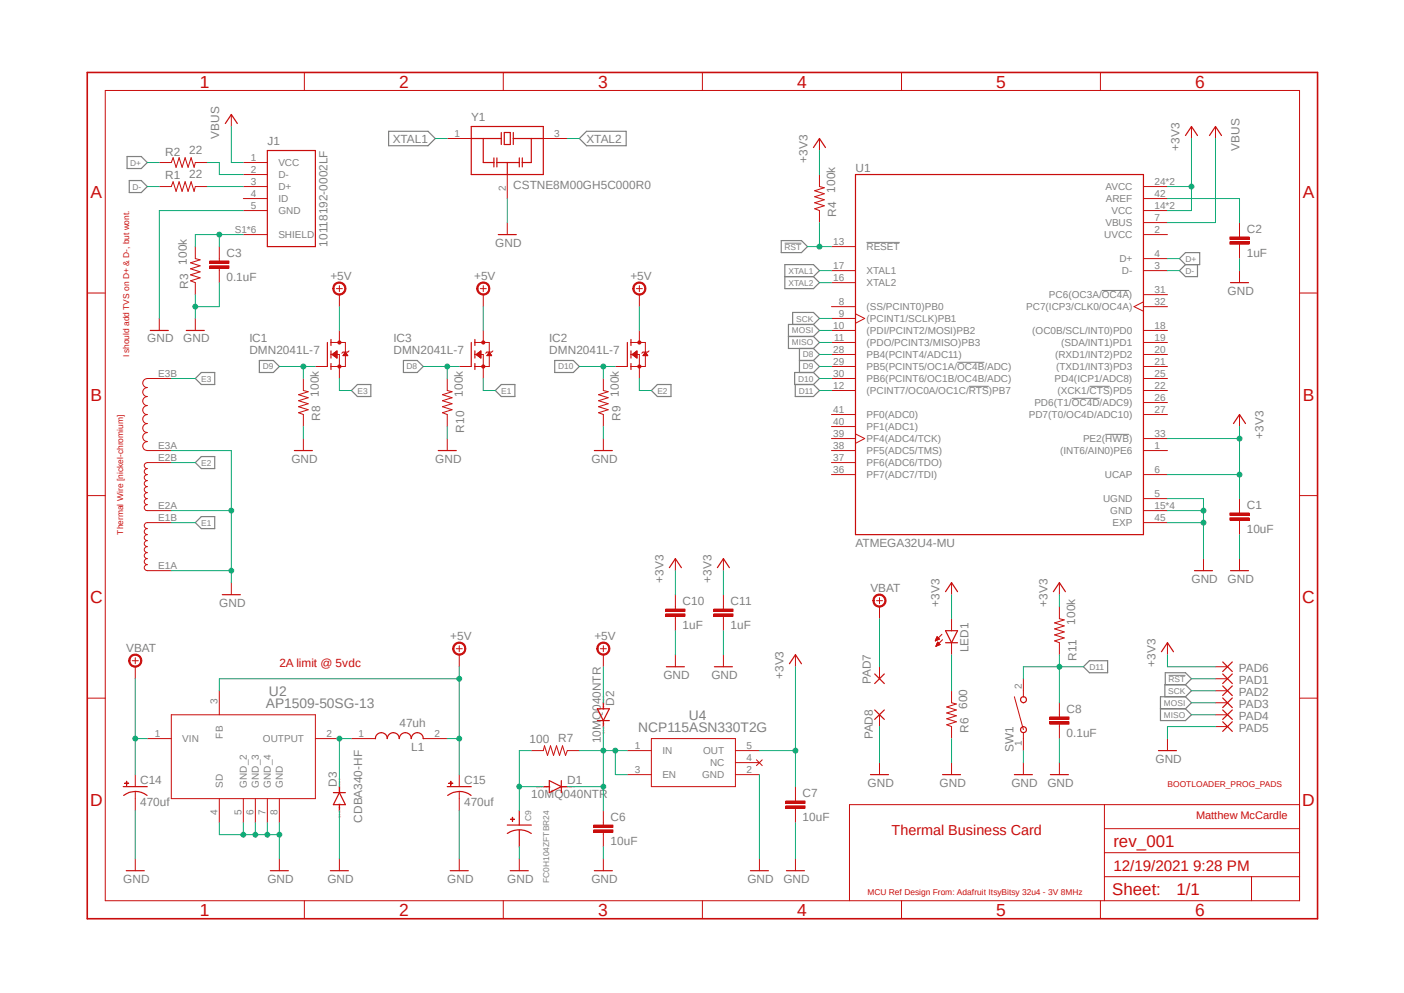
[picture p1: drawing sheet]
<svg xmlns="http://www.w3.org/2000/svg" width="297mm" height="210mm" viewBox="0 0 297 210" stroke-linecap="round" stroke-linejoin="round" font-family="sans-serif">
<path d="M17.9 15l261.2 179.9M279.1 15l-261.2 179.9" fill="none" stroke="#fff" stroke-width=".21"/>
<path d="M166 51.4h3.5M183.3 51.3h7M202.5 76.6h5.7M233.1 61.4h5.7M205 81.7h4.2M226.7 84.2h5.9M230.5 81.7h4.2M233.8 91.9h5M247.2 142.8h3.6" fill="none" stroke="#808080" stroke-width=".21"/>
<g fill="none" stroke="#808080" stroke-width=".25">
<path d="M26.9 33.1h3l1.3 1.3-1.3 1.2h-3zM27.3 38.2h2.6l1.3 1.3-1.3 1.2h-2.6zM82.2 27.8h8.4l1.5 1.5-1.5 1.5h-8.4zM124.1 27.8h8.4v3h-8.4l-1.5-1.5zM165.3 50.9h4.2l1.3 1.3-1.3 1.2h-4.2zM166 56h6.1l1.3 1.2-1.3 1.3 1.3 1.3-1.3 1.2h-6.1zM166 58.5h6.1M249.5 54.7l1.3-1.3h3v2.6h-3zM250.8 56l-1.3 1.2 1.3 1.3h2.5v-2.5M54.9 76.2h2.9l1.3 1.3-1.3 1.3h-2.9zM85.3 76.2h3l1.2 1.3-1.2 1.3h-3zM117.3 76.2h4l1.3 1.3-1.3 1.3h-4z"/>
<path d="M166.8 71.2h5.3M167.7 68.6v-2.5h4.4l1.3 1.3-1.3 1.2M169.1 76.2h3M169.1 73.7v5.1M172.1 68.6h-5.3v5.1h5.3M172.1 68.6l1.3 1.3-1.3 1.3M172.1 71.2l1.3 1.2-1.3 1.3M172.1 78.8h-4v2.5h4M172.1 78.8l1.3 1.3-1.3 1.2M172.1 76.2l1.3 1.3-1.3 1.3M172.1 73.7l1.3 1.3-1.3 1.2M41.3 80.1l1.3-1.3h2.8v2.5h-2.8z"/>
<path d="M42.6 96.6h2.8v2.5h-2.8l-1.3-1.3zM75.6 81.3h2.8v2.6h-2.8l-1.3-1.3zM106 81.3h2.9v2.6h-2.9l-1.2-1.3zM139.1 81.3h2.8v2.6h-2.8l-1.3-1.3zM168.2 81.3v2.6h3.9l1.3-1.3-1.3-1.3M42.6 109.3h2.8v2.5h-2.8l-1.3-1.3zM230.5 139.7h3.8v2.6h-3.8l-1.3-1.3zM245.5 149.9h5.3M246.5 144.8v-2.5h4.3l1.3 1.3-1.3 1.2M250.8 144.8h-4.4v2.6M250.8 144.8l1.3 1.3-1.3 1.3M250.8 147.4h-5.3v5h5.3l1.3-1.2-1.3-1.3"/>
<path d="M250.8 147.4l1.3 1.2-1.3 1.3"/>
</g>
<g fill="none" stroke="#c90d0c" stroke-width=".21">
<path d="M22.3 19.1h252.6v171.4h-252.6zM64.4 15.3v3.8M106.5 15.3v3.8M148.6 15.3v3.8M190.7 15.3v3.8M232.8 15.3v3.8M241.9 39.5h5.1M252.1 26.8v2.5M257.1 26.8v2.5M175.9 52.2h5.1M175.9 57.2h5.1M175.9 59.8h5.1"/>
<path d="M241.9 42h5.1M241.9 57.2h5.1M241.9 54.7h5.1M241.9 49.6h5.1M241.9 47.1h5.1M241.9 44.5h5.1M18.5 62h3.8M175.9 69.9h5.1M175.9 67.4h5.1M175.9 72.4h5.1M175.9 75h5.1M175.9 64.9h5.1"/>
<path d="M175.9 77.5h5.1M181 66.4l1.9 1-1.9 1M241.9 69.9h5.1M241.9 72.4h5.1M241.9 75h5.1M241.9 64.9h5.1M241.9 77.5h5.1M241.9 62.3h5.1M241.9 63.8l-2 1.1 2 .9M274.9 62h3.8M175.9 95.3h5.1M175.9 82.6h5.1"/>
<path d="M175.9 80.1h5.1M175.9 87.7h5.1M175.9 92.8h5.1M175.9 90.2h5.1M175.9 97.8h5.1M181 91.8l1.9 1-1.9 1M241.9 95.3h5.1M241.9 82.6h5.1M241.9 80.1h5.1M241.9 85.1h5.1M241.9 87.7h5.1M241.9 92.8h5.1"/>
<path d="M18.5 104.8h3.8M175.9 100.4h5.1M241.9 108h5.1M241.9 100.4h5.1M241.9 105.5h5.1M241.9 110.5h5.1M254.6 118.2v2.5M262.2 108v.5M262.2 110v.5M274.9 104.8h3.8M18.5 147.7h3.8M274.9 147.7h3.8"/>
<path d="M233.6 170.2v20.3M233.6 175.3h41.3M274.9 170.2h-95.2v20.3M64.4 190.5v3.8M106.5 190.5v3.8M148.6 190.5v3.8M190.7 190.5v3.8M232.8 190.5v3.8M233.6 185.4h41.3M233.6 180.3h41.3M264.8 185.4v5.1"/>
</g>
<path d="M18.5 15.3h260.2v179h-260.2z" fill="none" stroke="#c90d0c" stroke-width=".34"/>
<path d="M181 36.9h60.9v76.2h-60.9zM250.8 28.7l1.3-1.9 1.2 1.9M255.9 28.7l1.2-1.9 1.3 1.9M252.7 120.7h3.8" fill="none" stroke="#c90d0c" stroke-width=".25"/>
<path d="M260.2 109.5h4v.5h-4z" fill-rule="evenodd" fill="#c90d0c"/>
<path d="M260.2 109.5h4v.5h-4z" fill="none" stroke="#c90d0c" stroke-width=".21"/>
<path d="M260.2 108.5h4v.5h-4z" fill-rule="evenodd" fill="#c90d0c"/>
<path d="M262.2 49.6v.5M262.2 51.6v.6M260.2 108.5h4v.5h-4zM262.2 105.5v2.5M262.2 110.5v2.6M262.2 118.2v2.5" fill="none" stroke="#c90d0c" stroke-width=".21"/>
<path d="M260.3 120.7h3.8" fill="none" stroke="#c90d0c" stroke-width=".25"/>
<path d="M260.2 51.1h4v.5h-4z" fill-rule="evenodd" fill="#c90d0c"/>
<path d="M260.2 51.1h4v.5h-4z" fill="none" stroke="#c90d0c" stroke-width=".21"/>
<path d="M260.2 50.1h4v.5h-4z" fill-rule="evenodd" fill="#c90d0c"/>
<g fill="none" stroke="#c90d0c" stroke-width=".21">
<path d="M33.7 39.5h2.5l.4-1.1 .7 2.1 .6-2.1 .6 2.1 .7-2.1 .6 2.1 .6-2.1 .7 2.1 .2-1h2.6M33.7 34.4h2.5l.4-1 .7 2 .6-2 .6 2 .7-2 .6 2 .6-2 .7 2 .2-1h2.6M48.9 24.2v2.6M51.5 39.5h5.1M51.5 34.4h5.1M51.5 36.9h5.1M46.4 54.7v.5M46.4 56.7v.5M51.5 42h5.1M51.5 44.5h5.1M51.5 49.6h5.1M260.2 50.1h4v.5h-4z"/>
<path d="M262.2 47.1v2.5M262.2 52.2v2.5M262.2 57.2v2.6M33.7 67.4v2.5M262.2 87.7v2.5"/>
</g>
<path d="M47.7 26.1l1.2-1.9 1.3 1.9M56.6 31.8h10.1v20.4h-10.1zM260.3 59.8h3.8M31.8 69.9h3.8M260.9 89.6l1.3-1.9 1.3 1.9" fill="none" stroke="#c90d0c" stroke-width=".25"/>
<path d="M44.4 56.2h4v.5h-4z" fill-rule="evenodd" fill="#c90d0c"/>
<path d="M44.4 56.2h4v.5h-4z" fill="none" stroke="#c90d0c" stroke-width=".21"/>
<path d="M44.4 55.2h4v.5h-4z" fill-rule="evenodd" fill="#c90d0c"/>
<g fill="none" stroke="#c90d0c" stroke-width=".21">
<path d="M173.4 36.9v2.6l1 .2-2.1 .6 2.1 .7-2.1 .6 2.1 .6-2.1 .7 2.1 .6-2.1 .7 1.1 .3v2.6M173.4 29.3v2.5M41.3 52.2v2.5l1 .2-2 .7 2 .6-2 .7 2 .6-2 .6 2 .7-2 .6 1 .4v2.5M44.4 55.2h4v.5h-4zM46.4 52.2v2.5M46.4 57.2v2.6M41.3 67.4v2.5M168.3 138.5v2.5M197.9 135.5h.1M197.9 135.4h.3M198 135.3h.3M198 135.2h.5"/>
<path d="M198 136.7h.1M198 135.1h.7M198 135h.6M198 136.6h.2M198.1 135h.4M198.1 136.5h.4M198.1 134.9h.4M198.1 136.4h.6M198.1 136.3h.8M198.2 134.8h.2M198.2 136.2h.6M198.2 134.7h.1"/>
<path d="M198.2 136.1h.5M198.2 134.7l.6 .5-.9 .4zM198.2 136h.4M198.3 135.9h.2M198.3 135.8h.1M198.9 136.3l-.5-.5-.4 .9M198.9 136.3l-.9 .4M199.3 134.2l-1.4 1.4M199.4 135.3l-1.4 1.4M201.3 130.9v2.5M201.3 135.9v2.6M247 135.9v2.6"/>
<path d="M201.3 146.1v2.5l1 .3-2 .6 2 .7-2 .6 2 .6-2 .6 2 .7-2 .6 1 .4v2.5M247 156.2v2.5M257.1 143.6h2.6M257.1 146.1h2.6M257.1 148.6h2.6M257.1 151.2h2.6M257.1 153.7h2.6M257.1 141h2.6M127.6 174v.5M127.6 176v.5M160.7 181.6v2.5"/>
</g>
<g fill="none" stroke="#c90d0c" stroke-width=".25">
<path d="M172.1 31.2l1.3-1.9 1.2 1.9M39.4 69.9h3.8M200 133.4h2.6l-1.3 2.5zM200 135.9h2.6M245.7 137.8l1.3-1.9 1.2 1.9M258.7 140l2 2M260.7 140l-2 2M167 140.4l1.3-1.9 1.2 1.9M245.1 158.7h3.8M258.7 142.5l2 2.1M258.7 145.1l2 2M258.7 147.6l2 2"/>
<path d="M258.7 150.2l2 1.9M258.7 152.7l2 2M260.7 142.5l-2 2.1M260.7 145.1l-2 2M260.7 147.6l-2 2M260.7 150.2l-2 1.9M260.7 152.7l-2 2M158.7 184.1h3.9"/>
</g>
<path d="M125.6 175.5h4.1v.5h-4.1z" fill-rule="evenodd" fill="#c90d0c"/>
<path d="M125.6 175.5h4.1v.5h-4.1z" fill="none" stroke="#c90d0c" stroke-width=".21"/>
<path d="M125.6 174.5h4.1v.5h-4.1z" fill-rule="evenodd" fill="#c90d0c"/>
<path d="M125.6 174.5h4.1v.5h-4.1zM127.6 171.4v2.6M127.6 176.5v2.6M168.3 168.9v.5M168.3 170.9v.5" fill="none" stroke="#c90d0c" stroke-width=".21"/>
<path d="M166.2 170.4h4.1v.5h-4.1z" fill-rule="evenodd" fill="#c90d0c"/>
<path d="M166.2 170.4h4.1v.5h-4.1z" fill="none" stroke="#c90d0c" stroke-width=".21"/>
<path d="M166.2 169.4h4.1v.5h-4.1z" fill-rule="evenodd" fill="#c90d0c"/>
<path d="M112.4 158.7h2.5l.3-1 .6 2.1 .7-2.1 .6 2.1 .6-2.1 .7 2.1 .6-2.1 .6 2.1 .4-1.1h2.6M166.2 169.4h4.1v.5h-4.1zM168.3 166.4v2.5M168.3 171.4v2.6M109.9 181.6v2.5M127.6 181.6v2.5M168.3 181.6v2.5" fill="none" stroke="#c90d0c" stroke-width=".21"/>
<g fill="none" stroke="#c90d0c" stroke-width=".25">
<path d="M126.4 149.9h2.5l-1.3 2.5zM126.4 152.4h2.5M127.6 148.6v1.3M127.6 152.4v1.3M107.3 176.3a4.5 4.5 0 0 1 5.1 0M107.3 174.5h5.1M109.9 171.4v3.1M109.9 175.5v3.6M114.9 166.4h1.3M116.2 165.1l2.5 1.3-2.5 1.2zM118.7 165.1v2.5M118.7 166.4h1.3"/>
<path d="M107.9 184.1h3.9M125.7 184.1h3.8M166.4 184.1h3.8"/>
</g>
<path d="M108.4 172.8l.1 .9z" fill-rule="evenodd" fill="#c90d0c"/>
<path d="M108.4 172.8l.1 .9z" fill="none" stroke="#c90d0c" stroke-width=".21"/>
<path d="M108 173.2l.8 .1z" fill-rule="evenodd" fill="#c90d0c"/>
<path d="M94.6 29.3h5.1M107.3 36.9v5.1M114.9 29.3h5.1M107.3 47.1v2.5M70 75h1.8v2.5M70 72.4h3.1v5.1h-3.1M73.8 74.2l-.2 .3h-1l-.3 .2M108 173.2l.8 .1z" fill="none" stroke="#c90d0c" stroke-width=".21"/>
<g fill="none" stroke="#c90d0c" stroke-width=".25">
<path d="M99.7 26.8h15.2v10.1h-15.2zM99.7 29.3h6.3M102.2 29.3v5.1h2.3M104.5 33.4v1.9M105.1 33.4v1.9M105.1 34.4h4.8M106 28v2.6M106.7 28h1.2v2.6h-1.2zM107.3 34.4v2.5M108.6 28v2.6M108.6 29.3h6.3M109.9 33.4v1.9"/>
<path d="M110.5 33.4v1.9M112.4 29.3v5.1h-1.9M105.4 49.6h3.8M69.3 72.4v5.1M70 71.8v1.3M70 74.2v1.5M70 76.9v1.2"/>
</g>
<circle cx="71.8" cy="77.5" r=".33" fill="#c90d0c"/>
<circle cx="71.8" cy="77.5" r=".33" fill="none" stroke="#c90d0c" stroke-width=".21"/>
<circle cx="71.8" cy="72.4" r=".33" fill="#c90d0c"/>
<g fill="none" stroke="#c90d0c" stroke-width=".21">
<path d="M66.7 77.5h2.6M70.3 75h1M70.3 75l1-.8v1.5zM70.4 74.9h.9M70.4 75.1h.9M70.5 74.8h.8M70.5 75.2h.8M70.6 74.7h.7M70.6 75.3h.7M70.7 74.6h.6M70.7 75.4h.6M70.8 74.5h.5"/>
<path d="M70.9 75.4h.4M71 74.5h.3M71 75.5h.3M71.1 74.4h.2M71.1 75.6h.2M71.2 75.7h.1M71.2 74.3h.1M71.8 69.9v2.5M71.8 77.5v2.6M72.6 75.1h.8M72.7 75h.7M72.8 74.9h.5"/>
<path d="M72.8 74.8h.5M72.9 74.7h.3M72.9 74.6h.3M73 74.5h.1M73.1 74.5l.5 .7h-1zM133.5 72.4h3v5.1h-3M133.5 75h1.8v2.5M137.3 74.2l-.3 .3h-1l-.2 .2M36.2 97.8h-5a.64 .64 0 0 0-.7 .7 .64 .64 0 0 0 .7 .6 .64 .64 0 0 0-.7 .6 .64 .64 0 0 0 .7 .7 .64 .64 0 0 0-.7 .6 .64 .64 0 0 0 .7 .6 .64 .64 0 0 0-.7 .7 .64 .64 0 0 0 .7 .6 .64 .64 0 0 0-.7 .6 .64 .64 0 0 0 .7 .7 .64 .64 0 0 0-.7 .6 .64 .64 0 0 0 .7 .7 .64 .64 0 0 0-.7 .6 .64 .64 0 0 0 .7 .6 .64 .64 0 0 0-.7 .7 .64 .64 0 0 0 .7 .6h5M36.2 80.1h-5a.95 .95 0 0 0-1 .9 .95 .95 0 0 0 1 1 .95 .95 0 0 0-1 .9 .95 .95 0 0 0 1 1 .95 .95 0 0 0-1 .9 .95 .95 0 0 0 1 1 .95 .95 0 0 0-1 .9 .95 .95 0 0 0 1 1 .95 .95 0 0 0-1 .9 .95 .95 0 0 0 1 1 .95 .95 0 0 0-1 .9 .95 .95 0 0 0 1 1 .95 .95 0 0 0-1 .9 .95 .95 0 0 0 1 1 .95 .95 0 0 0-1 .9 .95 .95 0 0 0 1 1h5M64.2 80.1v2.5l1 .2-2 .7 2 .6-2 .7 2 .6-2 .6 2 .7-2 .6 1 .4v2.5M64.2 92.8v2.5"/>
<path d="M36.2 110.5h-5a.64 .64 0 0 0-.7 .7 .64 .64 0 0 0 .7 .6 .64 .64 0 0 0-.7 .6 .64 .64 0 0 0 .7 .7 .64 .64 0 0 0-.7 .6 .64 .64 0 0 0 .7 .6 .64 .64 0 0 0-.7 .7 .64 .64 0 0 0 .7 .6 .64 .64 0 0 0-.7 .6 .64 .64 0 0 0 .7 .7 .64 .64 0 0 0-.7 .6 .64 .64 0 0 0 .7 .7 .64 .64 0 0 0-.7 .6 .64 .64 0 0 0 .7 .6 .64 .64 0 0 0-.7 .7 .64 .64 0 0 0 .7 .6h5M48.9 123.2v2.6"/>
<circle cx="71.8" cy="72.4" r=".33"/>
</g>
<path d="M132.7 72.4v5.1M133.5 71.8v1.3M133.5 74.2v1.5M133.5 76.9v1.2M62.3 95.3h3.8M47 125.8h3.8" fill="none" stroke="#c90d0c" stroke-width=".25"/>
<circle cx="135.3" cy="77.5" r=".33" fill="#c90d0c"/>
<circle cx="135.3" cy="77.5" r=".33" fill="none" stroke="#c90d0c" stroke-width=".21"/>
<circle cx="135.3" cy="72.4" r=".33" fill="#c90d0c"/>
<g fill="none" stroke="#c90d0c" stroke-width=".21">
<path d="M100.5 72.4h3v5.1h-3M100.5 75h1.7v2.5M104.3 74.2l-.3 .3h-1l-.3 .2M130.2 77.5h2.5M133.7 75h1M133.7 75l1-.8v1.5zM133.8 74.9h.9M133.9 75.1h.8M133.9 74.8h.8M134 75.2h.7M134.1 74.7h.6M134.1 75.3h.6"/>
<path d="M134.2 74.6h.5M134.2 75.4h.5M134.3 74.5h.4M134.3 75.4h.4M134.4 74.5h.3M134.5 75.5h.2M134.5 74.4h.2M134.6 75.6h.1M134.7 74.3h.1M134.7 75.7h.1M135.3 69.9v2.5M135.3 77.5v2.6"/>
<path d="M136.1 75.1h.8M136.2 75h.7M136.2 74.9h.6M136.3 74.8h.4M136.4 74.7h.3M136.4 74.6h.3M136.5 74.5h.1M136.5 74.5l.5 .7h-1zM127.6 80.1v2.5l1.1 .2-2.1 .7 2.1 .6-2.1 .7 2.1 .6-2.1 .6 2.1 .7-2.1 .6 1 .4v2.5M127.6 92.8v2.5"/>
<circle cx="135.3" cy="72.4" r=".33"/>
</g>
<path d="M99.7 72.4v5.1M100.5 71.8v1.3M100.5 74.2v1.5M100.5 76.9v1.2M125.7 95.3h3.8" fill="none" stroke="#c90d0c" stroke-width=".25"/>
<circle cx="102.2" cy="77.5" r=".33" fill="#c90d0c"/>
<circle cx="102.2" cy="77.5" r=".33" fill="none" stroke="#c90d0c" stroke-width=".21"/>
<circle cx="102.2" cy="72.4" r=".33" fill="#c90d0c"/>
<g fill="none" stroke="#c90d0c" stroke-width=".21">
<path d="M97.2 77.5h2.5M100.7 75l1-.8v1.5zM100.8 75h.9M100.8 74.9h.9M100.9 75.1h.8M101 75.2h.7M101 74.8h.7M101 74.7h.7M101.1 75.3h.6M101.2 74.6h.5M101.2 75.4h.5M101.3 74.5h.4"/>
<path d="M101.3 75.4h.4M101.4 74.5h.3M101.5 75.5h.2M101.6 75.6h.1M101.6 74.4h.1M101.6 74.3h.1M101.7 75.7h.1M102.2 69.9v2.5M102.2 77.5v2.6M103.1 75.1h.8M103.2 75h.7M103.3 74.9h.5"/>
<path d="M103.3 74.8h.5M103.3 74.7h.4M103.4 74.6h.2M103.5 74.5h.1M103.5 74.5l.5 .7h-1zM94.6 80.1v2.5l1 .2-2 .7 2 .6-2 .7 2 .6-2 .6 2 .7-2 .6 1 .4v2.5M94.6 92.8v2.5M214.6 147.4l1.9 6.9M216.5 143.6v3.8M216.5 154.9v3.8M224.1 151.2v.4M224.1 153.2v.5"/>
<circle cx="102.2" cy="72.4" r=".33"/>
</g>
<g fill="none" stroke="#c90d0c" stroke-width=".25">
<path d="M92.7 95.3h3.8"/>
<circle cx="216.5" cy="148" r=".64"/>
<circle cx="216.5" cy="154.3" r=".64"/>
</g>
<path d="M222.1 152.7h4v.5h-4z" fill-rule="evenodd" fill="#c90d0c"/>
<path d="M222.1 152.7h4v.5h-4z" fill="none" stroke="#c90d0c" stroke-width=".21"/>
<path d="M222.1 151.6h4v.5h-4z" fill-rule="evenodd" fill="#c90d0c"/>
<path d="M142.9 128.3v.5M142.9 130.3v.6M224.1 123.2v2.6M224.1 128.3v2.6l1 .2-2 .6 2 .7-2 .6 2 .6-2 .7 2 .6-2 .7 1 .3v2.6M222.1 151.6h4v.5h-4zM224.1 148.6v2.6M224.1 153.7v2.5M216.5 161.3v2.5M224.1 161.3v2.5" fill="none" stroke="#c90d0c" stroke-width=".21"/>
<path d="M222.8 125.1l1.3-1.9 1.3 1.9M214.6 163.8h3.8M222.2 163.8h3.8" fill="none" stroke="#c90d0c" stroke-width=".25"/>
<path d="M140.8 129.8h4.1v.5h-4.1z" fill-rule="evenodd" fill="#c90d0c"/>
<path d="M140.8 129.8h4.1v.5h-4.1z" fill="none" stroke="#c90d0c" stroke-width=".21"/>
<path d="M140.8 128.8h4.1v.5h-4.1z" fill-rule="evenodd" fill="#c90d0c"/>
<path d="M140.8 128.8h4.1v.5h-4.1zM142.9 125.8v2.5M142.9 130.9v2.5M153 128.3v.5M153 130.3v.6" fill="none" stroke="#c90d0c" stroke-width=".21"/>
<path d="M151 129.8h4.1v.5h-4.1z" fill-rule="evenodd" fill="#c90d0c"/>
<path d="M151 129.8h4.1v.5h-4.1z" fill="none" stroke="#c90d0c" stroke-width=".21"/>
<path d="M151 128.8h4.1v.5h-4.1z" fill-rule="evenodd" fill="#c90d0c"/>
<g fill="none" stroke="#c90d0c" stroke-width=".21">
<path d="M71.2 61h1.2M71.8 60.4v1.3M142.9 118.2v2.5M153 118.2v2.5M142.9 138.5v2.5M151 128.8h4.1v.5h-4.1zM153 125.8v2.5M153 130.9v2.5M153 138.5v2.5M132.7 158.7h5.1M137.8 156.2h17.8v10.2h-17.8zM155.6 158.7h5.1"/>
<path d="M132.7 163.8h5.1M155.6 163.8h5.1M155.6 161.3h5.1M160 160.7l1.2 1.2M161.2 160.7l-1.2 1.2"/>
</g>
<path d="M141.6 120.1l1.3-1.9 1.2 1.9M151.8 120.1l1.2-1.9 1.3 1.9M141 141h3.8M151.1 141h3.8" fill="none" stroke="#c90d0c" stroke-width=".25"/>
<path d="M70.7 60.1a1.41 1.41 0 0 1 2.3 .1 1.41 1.41 0 0 1-.7 2.1 1.41 1.41 0 0 1-1.9-1.3h.3a1.14 1.14 0 0 1 1.4-1 1.14 1.14 0 0 1 .6 1.7 1.14 1.14 0 0 1-1.8 .1l-.2-.8h-.3z" fill-rule="evenodd" fill="#c90d0c"/>
<path d="M70.7 60.1a1.41 1.41 0 0 1 2.3 .1 1.41 1.41 0 0 1-.7 2.1 1.41 1.41 0 0 1-1.9-1.3h.3a1.14 1.14 0 0 1 1.4-1 1.14 1.14 0 0 1 .6 1.7 1.14 1.14 0 0 1-1.8 .1l-.2-.8h-.3zM71.8 62.3v2.6M101.6 61h1.3M102.2 60.4v1.3" fill="none" stroke="#c90d0c" stroke-width=".21"/>
<path d="M101.2 60.1a1.4 1.4 0 0 1 2.2 .2 1.4 1.4 0 0 1-.8 2.1 1.4 1.4 0 0 1-1.8-1.4h.3a1.15 1.15 0 0 1 1.6-1.1 1.15 1.15 0 0 1 .4 1.9 1.15 1.15 0 0 1-1.9-.4l-.1-.4h-.3z" fill-rule="evenodd" fill="#c90d0c"/>
<path d="M101.2 60.1a1.4 1.4 0 0 1 2.2 .2 1.4 1.4 0 0 1-.8 2.1 1.4 1.4 0 0 1-1.8-1.4h.3a1.15 1.15 0 0 1 1.6-1.1 1.15 1.15 0 0 1 .4 1.9 1.15 1.15 0 0 1-1.9-.4l-.1-.4h-.3zM102.2 62.3v2.6M134.6 61h1.3M135.3 60.4v1.3" fill="none" stroke="#c90d0c" stroke-width=".21"/>
<path d="M134.2 60.1a1.4 1.4 0 0 1 2.2 .2 1.4 1.4 0 0 1-.7 2.1 1.4 1.4 0 0 1-1.8-1.4h.2a1.13 1.13 0 0 1 1.5-1.1 1.13 1.13 0 0 1 .5 1.9 1.13 1.13 0 0 1-1.9-.4l-.1-.4h-.2z" fill-rule="evenodd" fill="#c90d0c"/>
<path d="M134.2 60.1a1.4 1.4 0 0 1 2.2 .2 1.4 1.4 0 0 1-.7 2.1 1.4 1.4 0 0 1-1.8-1.4h.2a1.13 1.13 0 0 1 1.5-1.1 1.13 1.13 0 0 1 .5 1.9 1.13 1.13 0 0 1-1.9-.4l-.1-.4h-.2zM135.3 62.3v2.6M127 137.2h1.3M127.6 136.6v1.2" fill="none" stroke="#c90d0c" stroke-width=".21"/>
<path d="M126.6 136.3a1.4 1.4 0 0 1 2.2 .1 1.4 1.4 0 0 1-.8 2.1 1.4 1.4 0 0 1-1.8-1.3h.3a1.13 1.13 0 0 1 1.5-1.1 1.13 1.13 0 0 1 .4 1.8 1.13 1.13 0 0 1-1.8-.3l-.1-.4h-.3z" fill-rule="evenodd" fill="#c90d0c"/>
<g fill="none" stroke="#c90d0c" stroke-width=".21">
<path d="M28 139.7h1.3M28.6 139.1v1.3M126.6 136.3a1.4 1.4 0 0 1 2.2 .1 1.4 1.4 0 0 1-.8 2.1 1.4 1.4 0 0 1-1.8-1.3h.3a1.13 1.13 0 0 1 1.5-1.1 1.13 1.13 0 0 1 .4 1.8 1.13 1.13 0 0 1-1.8-.3l-.1-.4h-.3zM127.6 138.5v2.5M201.3 123.2v2.6M31.2 156.2h5M36.2 151.2h30.5v17.7h-30.5zM46.4 146.1v5.1M66.7 156.2h5.1M46.4 168.9v5.1M51.5 168.9v5.1M54 168.9v5.1"/>
<path d="M56.6 168.9v5.1M59.1 168.9v5.1M201.3 161.3v2.5M28.6 181.6v2.5M59.1 181.6v2.5"/>
</g>
<path d="M200 125.1l1.3-1.9 1.3 1.9M199.4 163.8h3.8M26.7 184.1h3.8M57.2 184.1h3.8" fill="none" stroke="#c90d0c" stroke-width=".25"/>
<path d="M27.6 138.8a1.4 1.4 0 0 1 2.2 .2 1.4 1.4 0 0 1-.8 2.1 1.4 1.4 0 0 1-1.8-1.4h.3a1.13 1.13 0 0 1 1.5-1.1 1.13 1.13 0 0 1 .4 1.9 1.13 1.13 0 0 1-1.8-.4l-.1-.4h-.3z" fill-rule="evenodd" fill="#c90d0c"/>
<path d="M27.6 138.8a1.4 1.4 0 0 1 2.2 .2 1.4 1.4 0 0 1-.8 2.1 1.4 1.4 0 0 1-1.8-1.4h.3a1.13 1.13 0 0 1 1.5-1.1 1.13 1.13 0 0 1 .4 1.9 1.13 1.13 0 0 1-1.8-.4l-.1-.4h-.3zM96.5 137.2h1.3M97.2 136.6v1.2M28.6 141v2.6M74.3 156.2h5.1M79.4 156.2l.1 .1M94.6 156.2l-5 .1" fill="none" stroke="#c90d0c" stroke-width=".21"/>
<path d="M79.4 156.2a1.25 1.25 0 0 1 1.3-1.3 1.25 1.25 0 0 1 1.2 1.3 1.27 1.27 0 0 1 1.3-1.3 1.27 1.27 0 0 1 1.3 1.3 1.27 1.27 0 0 1 1.2-1.3 1.27 1.27 0 0 1 1.3 1.3 1.27 1.27 0 0 1 1.3-1.3 1.27 1.27 0 0 1 1.2 1.3" fill="none" stroke="#c90d0c" stroke-width=".25"/>
<path d="M96.1 136.3a1.4 1.4 0 0 1 2.2 .1 1.4 1.4 0 0 1-.7 2.1 1.4 1.4 0 0 1-1.8-1.3h.2a1.15 1.15 0 0 1 1.6-1.1 1.15 1.15 0 0 1 .4 1.9 1.15 1.15 0 0 1-1.9-.4l-.1-.4h-.2z" fill-rule="evenodd" fill="#c90d0c"/>
<path d="M96.1 136.3a1.4 1.4 0 0 1 2.2 .1 1.4 1.4 0 0 1-.7 2.1 1.4 1.4 0 0 1-1.8-1.3h.2a1.15 1.15 0 0 1 1.6-1.1 1.15 1.15 0 0 1 .4 1.9 1.15 1.15 0 0 1-1.9-.4l-.1-.4h-.2zM97.2 138.5v2.5M185.4 127h1.3M186.1 126.4v1.3M186.1 141v2.6M186.1 151.2v2.5M71.8 181.6v2.5M97.2 181.6v2.5" fill="none" stroke="#c90d0c" stroke-width=".21"/>
<path d="M185 142.5l2.1 2.1M185 150.2l2.1 1.9M187.1 142.5l-2.1 2.1M187.1 150.2l-2.1 1.9M70.5 167.6h2.6M71.8 167.6l1.3 2.6h-2.6zM71.8 166.4v1.2M71.8 170.2v1.2M69.9 184.1h3.8M95.2 184.1h3.9" fill="none" stroke="#c90d0c" stroke-width=".25"/>
<path d="M185 126.2a1.4 1.4 0 0 1 2.2 0 1.4 1.4 0 0 1-.7 2.1 1.4 1.4 0 0 1-1.8-1.3h.2a1.15 1.15 0 0 1 1.7-.9 1.15 1.15 0 0 1 .2 1.9 1.15 1.15 0 0 1-1.8-.6l-.1-.4h-.2z" fill-rule="evenodd" fill="#c90d0c"/>
<path d="M185 126.2a1.4 1.4 0 0 1 2.2 0 1.4 1.4 0 0 1-.7 2.1 1.4 1.4 0 0 1-1.8-1.3h.2a1.15 1.15 0 0 1 1.7-.9 1.15 1.15 0 0 1 .2 1.9 1.15 1.15 0 0 1-1.8-.6l-.1-.4h-.2zM186.1 128.3v2.6M28.6 167.4v1.5M186.1 161.3v2.5" fill="none" stroke="#c90d0c" stroke-width=".21"/>
<path d="M26.1 166.4h5.1M26.2 168.2a4 4 0 0 1 4.9 0M184.1 163.8h3.9" fill="none" stroke="#c90d0c" stroke-width=".25"/>
<path d="M26.4 165.6l.8 .1z" fill-rule="evenodd" fill="#c90d0c"/>
<path d="M26.4 165.6l.8 .1z" fill="none" stroke="#c90d0c" stroke-width=".21"/>
<path d="M26.8 165.2v.9z" fill-rule="evenodd" fill="#c90d0c"/>
<path d="M26.8 165.2v.9zM28.6 163.8v2.6M28.6 168.9v2.5M97.2 167.4v1.5" fill="none" stroke="#c90d0c" stroke-width=".21"/>
<path d="M94.6 166.4h5.1M94.7 168.2a4 4 0 0 1 5 0" fill="none" stroke="#c90d0c" stroke-width=".25"/>
<path d="M95 165.6l.8 .1z" fill-rule="evenodd" fill="#c90d0c"/>
<path d="M95 165.6l.8 .1z" fill="none" stroke="#c90d0c" stroke-width=".21"/>
<path d="M95.3 165.2l.1 .9z" fill-rule="evenodd" fill="#c90d0c"/>
<path d="M95.3 165.2l.1 .9zM97.2 163.8v2.6M97.2 168.9v2.5" fill="none" stroke="#c90d0c" stroke-width=".21"/>
<path d="M247 39.5h5.1M252.1 29.3v15.2" fill="none" stroke="#0dab76" stroke-width=".21"/>
<circle cx="252" cy="39.5" r=".51" fill="#0dab76"/>
<g fill="none" stroke="#0dab76" stroke-width=".21">
<path d="M247 44.5h5.1M262.2 90.2v2.6M247 100.4h15.2v5.1"/>
<circle cx="252" cy="39.5" r=".51"/>
</g>
<circle cx="262.2" cy="100.4" r=".51" fill="#0dab76"/>
<g fill="none" stroke="#0dab76" stroke-width=".21">
<path d="M247 92.8h15.2v7.6"/>
<circle cx="262.2" cy="100.4" r=".51"/>
</g>
<circle cx="262.2" cy="92.8" r=".51" fill="#0dab76"/>
<g fill="none" stroke="#0dab76" stroke-width=".21">
<path d="M173.4 31.8v5.1M247 138.5v2.5h10.1M160.7 158.7h7.6M168.3 141v25.4"/>
<circle cx="262.2" cy="92.8" r=".51"/>
</g>
<circle cx="168.3" cy="158.7" r=".51" fill="#0dab76"/>
<g fill="none" stroke="#0dab76" stroke-width=".21">
<path d="M247 108h7.6M247 105.5h7.6v12.7M142.9 120.7v5.1M153 120.7v5.1M201.3 125.8v5.1M224.1 125.8v2.5"/>
<circle cx="168.3" cy="158.7" r=".51"/>
</g>
<circle cx="254.6" cy="108" r=".51" fill="#0dab76"/>
<g fill="none" stroke="#0dab76" stroke-width=".21">
<path d="M247 110.5h7.6"/>
<circle cx="254.6" cy="108" r=".51"/>
</g>
<circle cx="254.6" cy="110.5" r=".51" fill="#0dab76"/>
<g fill="none" stroke="#0dab76" stroke-width=".21">
<path d="M46.4 59.8v5.1h-5.1M51.5 44.5h-17.8v22.9M262.2 54.7v2.5M41.3 62.3v5.1M262.2 113.1v5.1"/>
<circle cx="254.6" cy="110.5" r=".51"/>
</g>
<circle cx="41.3" cy="64.9" r=".51" fill="#0dab76"/>
<g fill="none" stroke="#0dab76" stroke-width=".21">
<path d="M107.3 42v5.1M36.2 95.3h12.7v27.9M36.2 108h12.7M257.1 153.7h-10.1v2.5M109.9 179.1v2.5M127.6 179.1v2.5M168.3 174v7.6"/>
<circle cx="41.3" cy="64.9" r=".51"/>
</g>
<circle cx="48.9" cy="108" r=".51" fill="#0dab76"/>
<g fill="none" stroke="#0dab76" stroke-width=".21">
<path d="M36.2 120.7h12.7"/>
<circle cx="48.9" cy="108" r=".51"/>
</g>
<circle cx="48.9" cy="120.7" r=".51" fill="#0dab76"/>
<g fill="none" stroke="#0dab76" stroke-width=".21">
<path d="M64.2 90.2v2.6M94.6 90.2v2.6M127.6 90.2v2.6M142.9 133.4v5.1M153 133.4v5.1M201.3 156.2v5.1M216.5 158.7v2.6M224.1 156.2v5.1M46.4 174v2.5h5.1M59.1 174v7.6M160.7 163.8v17.8"/>
<circle cx="48.9" cy="120.7" r=".51"/>
</g>
<circle cx="59.1" cy="176.5" r=".51" fill="#0dab76"/>
<g fill="none" stroke="#0dab76" stroke-width=".21">
<path d="M51.5 174v2.5h5.1"/>
<circle cx="59.1" cy="176.5" r=".51"/>
</g>
<circle cx="51.5" cy="176.5" r=".51" fill="#0dab76"/>
<g fill="none" stroke="#0dab76" stroke-width=".21">
<path d="M54 174v2.5"/>
<circle cx="51.5" cy="176.5" r=".51"/>
</g>
<circle cx="54" cy="176.5" r=".51" fill="#0dab76"/>
<g fill="none" stroke="#0dab76" stroke-width=".21">
<path d="M56.6 174v2.5"/>
<circle cx="54" cy="176.5" r=".51"/>
</g>
<circle cx="56.6" cy="176.5" r=".51" fill="#0dab76"/>
<g fill="none" stroke="#0dab76" stroke-width=".21">
<path d="M48.9 26.8v7.6h2.6M257.1 29.3v17.8h-10.1M71.8 64.9v5M102.2 64.9v5M135.3 64.9v5M94.6 156.2h2.6M97.2 141v22.8M127.6 141v7.6M186.1 153.7v7.6M28.6 171.4v10.2M56.6 176.5h2.5M71.8 171.4v10.2"/>
<path d="M97.2 171.4v10.2"/>
<circle cx="56.6" cy="176.5" r=".51"/>
</g>
<circle cx="97.2" cy="156.2" r=".51" fill="#0dab76"/>
<g fill="none" stroke="#0dab76" stroke-width=".21">
<path d="M97.2 143.6h-50.8v2.5"/>
<circle cx="97.2" cy="156.2" r=".51"/>
</g>
<circle cx="97.2" cy="143.6" r=".51" fill="#0dab76"/>
<g fill="none" stroke="#0dab76" stroke-width=".21">
<path d="M31.2 34.4h2.5M31.2 39.5h2.5M43.9 34.4h2.5v2.5h5.1M43.9 39.5h7.6M46.4 49.6v2.6M51.5 49.6h-10.2v2.6M247 42h15.2v5.1M247 54.7h2.5M247 57.2h2.5"/>
<circle cx="97.2" cy="143.6" r=".51"/>
</g>
<circle cx="46.4" cy="49.6" r=".51" fill="#0dab76"/>
<g fill="none" stroke="#0dab76" stroke-width=".21">
<path d="M170.8 52.2h5.1M173.4 47.1v5.1"/>
<circle cx="46.4" cy="49.6" r=".51"/>
</g>
<circle cx="173.4" cy="52.2" r=".51" fill="#0dab76"/>
<g fill="none" stroke="#0dab76" stroke-width=".21">
<path d="M173.4 67.4h2.5M173.4 69.9h2.5M173.4 72.4h2.5M201.3 138.5v7.6M252.1 143.6h5M252.1 146.1h5M252.1 148.6h5M252.1 151.2h5M127.6 166.4v5"/>
<circle cx="173.4" cy="52.2" r=".51"/>
</g>
<circle cx="127.6" cy="166.4" r=".51" fill="#0dab76"/>
<g fill="none" stroke="#0dab76" stroke-width=".21">
<path d="M122.6 158.7h5v7.7"/>
<circle cx="127.6" cy="166.4" r=".51"/>
</g>
<circle cx="127.6" cy="158.8" r=".51" fill="#0dab76"/>
<g fill="none" stroke="#0dab76" stroke-width=".21">
<path d="M127.6 153.7v5h5.1M130.2 158.7v5.1h2.5M120 166.4h7.6"/>
<circle cx="127.6" cy="158.8" r=".51"/>
</g>
<circle cx="130.2" cy="158.7" r=".51" fill="#0dab76"/>
<g fill="none" stroke="#0dab76" stroke-width=".21">
<path d="M112.4 158.7h-2.5v12.7M109.9 166.4h5"/>
<circle cx="130.2" cy="158.7" r=".51"/>
</g>
<circle cx="109.9" cy="166.4" r=".51" fill="#0dab76"/>
<g fill="none" stroke="#0dab76" stroke-width=".21">
<path d="M92.1 29.3h2.5M120 29.3h2.6M173.4 57.2h2.5M173.4 59.8h2.5M36.2 80.1h5.1M36.2 97.8h5.1M71.8 80.1v2.5h2.5M102.2 80.1v2.5h2.6M135.3 80.1v2.5h2.5M173.4 82.6h2.5M36.2 110.5h5.1M224.1 138.5v10.1"/>
<path d="M224.1 141h-7.6v2.6"/>
<circle cx="109.9" cy="166.4" r=".51"/>
</g>
<circle cx="224.1" cy="141" r=".51" fill="#0dab76"/>
<g fill="none" stroke="#0dab76" stroke-width=".21">
<path d="M122.6 77.5h7.6M127.6 77.5v2.6M173.4 80.1h2.5M224.1 141h5.1"/>
<circle cx="224.1" cy="141" r=".51"/>
</g>
<circle cx="127.6" cy="77.5" r=".51" fill="#0dab76"/>
<g fill="none" stroke="#0dab76" stroke-width=".21">
<path d="M59.1 77.5h7.6M64.2 77.5v2.6M173.4 77.5h2.5"/>
<circle cx="127.6" cy="77.5" r=".51"/>
</g>
<circle cx="64.2" cy="77.5" r=".51" fill="#0dab76"/>
<g fill="none" stroke="#0dab76" stroke-width=".21">
<path d="M89.5 77.5h7.7M94.6 77.5v2.6M173.4 75h2.5"/>
<circle cx="64.2" cy="77.5" r=".51"/>
</g>
<circle cx="94.6" cy="77.5" r=".51" fill="#0dab76"/>
<g fill="none" stroke="#0dab76" stroke-width=".21">
<path d="M28.6 156.2h2.6M28.6 143.6v20.2"/>
<circle cx="94.6" cy="77.5" r=".51"/>
</g>
<circle cx="28.6" cy="156.2" r=".51" fill="#0dab76"/>
<g fill="none" stroke="#0dab76" stroke-width=".21">
<path d="M186.1 130.9v10.1M74.3 156.2h-2.5v10.2"/>
<circle cx="28.6" cy="156.2" r=".51"/>
</g>
<circle cx="71.8" cy="156.2" r=".51" fill="#0dab76"/>
<circle cx="71.8" cy="156.2" r=".51" fill="none" stroke="#0dab76" stroke-width=".21"/>
<g font-size="3.7" fill="#c90d0c">
<text x="42.3" y="18.5">1</text>
<text x="84.4" y="18.5">2</text>
<text x="126.5" y="18.5">3</text>
<text x="168.6" y="18.5">4</text>
<text x="210.7" y="18.5">5</text>
<text x="252.9" y="18.5">6</text>
<text x="19.1" y="41.9">A</text>
<text x="275.6" y="41.9">A</text>
<text x="19.1" y="84.7">B</text>
<text x="275.6" y="84.7">B</text>
<text x="19" y="127.5">C</text>
<text x="275.5" y="127.5">C</text>
<text x="19" y="170.4">D</text>
<text x="275.5" y="170.4">D</text>
<text x="42.3" y="193.7">1</text>
<text x="84.4" y="193.7">2</text>
<text x="126.5" y="193.7">3</text>
<text x="168.6" y="193.7">4</text>
<text x="210.7" y="193.7">5</text>
<text x="252.9" y="193.7">6</text>
</g>
<g font-size="3.6" fill="#c90d0c">
<text x="235.5" y="179.1">rev_001</text>
<text x="235.3" y="189.4">Sheet:</text>
<text x="248.9" y="189.2">1/1</text>
</g>
<text font-size="3.2" fill="#c90d0c" x="235.5" y="184.1">12/19/2021 9:28 PM</text>
<text font-size="3" fill="#c90d0c" x="188.6" y="176.5">Thermal Business Card</text>
<g font-size="2.9" fill="#808080">
<text x="56.3" y="149.6">AP1509-50SG-13</text>
<text x="56.9" y="147.1">U2</text>
<text x="135" y="154.7">NCP115ASN330T2G</text>
<text x="145.8" y="152.2">U4</text>
</g>
<g font-size="2.5" fill="#808080">
<text x="46.4" y="29.3" transform="rotate(-90 46.4 29.3)">VBUS</text>
<text x="99.7" y="25.5">Y1</text>
<text x="35" y="32.9">R2</text>
<text x="40" y="32.6">22</text>
<text x="56.6" y="30.6">J1</text>
<text x="83.1" y="30.2">XTAL1</text>
<text x="124.1" y="30.2">XTAL2</text>
<text x="170.8" y="34.4" transform="rotate(-90 170.8 34.4)">+3V3</text>
<text x="249.5" y="31.8" transform="rotate(-90 249.5 31.8)">+3V3</text>
<text x="262.2" y="31.8" transform="rotate(-90 262.2 31.8)">VBUS</text>
<text x="35" y="37.9">R1</text>
<text x="40" y="37.7">22</text>
<text x="108.6" y="40">CSTNE8M00GH5C000R0</text>
<text x="176.7" y="40.7" transform="rotate(-90 176.7 40.7)">100k</text>
<text x="181" y="36.4">U1</text>
<text x="176.9" y="45.8" transform="rotate(-90 176.9 45.8)">R4</text>
<text x="69.3" y="52.2" transform="rotate(-90 69.3 52.2)">10118192-0002LF</text>
<text x="104.8" y="52.2">GND</text>
<text x="263.7" y="49.2">C2</text>
<text x="39.5" y="56" transform="rotate(-90 39.5 56)">100k</text>
<text x="47.9" y="59.4">0.1uF</text>
<text x="47.9" y="54.3">C3</text>
<text x="69.9" y="59.1">+5V</text>
<text x="100.3" y="59.1">+5V</text>
<text x="133.4" y="59.1">+5V</text>
<text x="263.7" y="54.3">1uF</text>
<text x="39.8" y="61" transform="rotate(-90 39.8 61)">R3</text>
<text x="259.7" y="62.3">GND</text>
<text x="31.2" y="72.4">GND</text>
<text x="38.8" y="72.4">GND</text>
<text x="52.7" y="75">DMN2041L-7</text>
<text x="52.7" y="72.4">IC1</text>
<text x="83.2" y="75">DMN2041L-7</text>
<text x="83.2" y="72.4">IC3</text>
<text x="116.2" y="75">DMN2041L-7</text>
<text x="116.2" y="72.4">IC2</text>
<text x="67.5" y="83.9" transform="rotate(-90 67.5 83.9)">100k</text>
<text x="97.9" y="83.9" transform="rotate(-90 97.9 83.9)">100k</text>
<text x="130.9" y="83.9" transform="rotate(-90 130.9 83.9)">100k</text>
<text x="67.7" y="88.9" transform="rotate(-90 67.7 88.9)">R8</text>
<text x="131.2" y="88.9" transform="rotate(-90 131.2 88.9)">R9</text>
<text x="98.2" y="91.5" transform="rotate(-90 98.2 91.5)">R10</text>
<text x="267.3" y="92.8" transform="rotate(-90 267.3 92.8)">+3V3</text>
<text x="61.6" y="97.8">GND</text>
<text x="92.1" y="97.8">GND</text>
<text x="125.1" y="97.8">GND</text>
<text x="263.7" y="107.6">C1</text>
<text x="263.7" y="112.7">10uF</text>
<text x="181" y="115.6">ATMEGA32U4-MU</text>
<text x="140.3" y="123.2" transform="rotate(-90 140.3 123.2)">+3V3</text>
<text x="150.5" y="123.2" transform="rotate(-90 150.5 123.2)">+3V3</text>
<text x="184.2" y="125.1">VBAT</text>
<text x="252.1" y="123.2">GND</text>
<text x="259.7" y="123.2">GND</text>
<text x="46.4" y="128.3">GND</text>
<text x="144.4" y="127.9">C10</text>
<text x="154.6" y="127.9">C11</text>
<text x="198.8" y="128.3" transform="rotate(-90 198.8 128.3)">+3V3</text>
<text x="221.6" y="128.3" transform="rotate(-90 221.6 128.3)">+3V3</text>
<text x="26.7" y="137.8">VBAT</text>
<text x="95.3" y="135.3">+5V</text>
<text x="125.7" y="135.3">+5V</text>
<text x="144.4" y="133">1uF</text>
<text x="154.6" y="133">1uF</text>
<text x="204.9" y="138" transform="rotate(-90 204.9 138)">LED1</text>
<text x="227.4" y="132.1" transform="rotate(-90 227.4 132.1)">100k</text>
<text x="140.3" y="143.6">GND</text>
<text x="150.5" y="143.6">GND</text>
<text x="165.7" y="143.6" transform="rotate(-90 165.7 143.6)">+3V3</text>
<text x="227.7" y="139.7" transform="rotate(-90 227.7 139.7)">R11</text>
<text x="244.4" y="141" transform="rotate(-90 244.4 141)">+3V3</text>
<text x="262.1" y="142.1">PAD6</text>
<text x="129.9" y="149.3" transform="rotate(-90 129.9 149.3)">D2</text>
<text x="184.2" y="144.7" transform="rotate(-90 184.2 144.7)">PAD7</text>
<text x="204.6" y="149.9" transform="rotate(-90 204.6 149.9)">600</text>
<text x="262.1" y="144.6">PAD1</text>
<text x="262.1" y="147.2">PAD2</text>
<text x="262.1" y="149.7">PAD3</text>
<text x="84.5" y="153.7">47uh</text>
<text x="204.9" y="154.9" transform="rotate(-90 204.9 154.9)">R6</text>
<text x="225.6" y="155.8">0.1uF</text>
<text x="225.6" y="150.8">C8</text>
<text x="262.1" y="152.2">PAD4</text>
<text x="262.1" y="154.8">PAD5</text>
<text x="87" y="158.8">L1</text>
<text x="112" y="157.2">100</text>
<text x="118.1" y="157">R7</text>
<text x="127.1" y="157.2" transform="rotate(-90 127.1 157.2)">10MQ040NTR</text>
<text x="184.6" y="156.4" transform="rotate(-90 184.6 156.4)">PAD8</text>
<text x="214.4" y="159" transform="rotate(-90 214.4 159)">SW1</text>
<text x="244.4" y="161.3">GND</text>
<text x="29.6" y="165.7">C14</text>
<text x="71.3" y="166.4" transform="rotate(-90 71.3 166.4)">D3</text>
<text x="98.2" y="165.7">C15</text>
<text x="120" y="165.9">D1</text>
<text x="183.5" y="166.4">GND</text>
<text x="198.8" y="166.4">GND</text>
<text x="214" y="166.4">GND</text>
<text x="221.6" y="166.4">GND</text>
<text x="29.6" y="170.6">470uf</text>
<text x="76.6" y="174" transform="rotate(-90 76.6 174)">CDBA340-HF</text>
<text x="98.2" y="170.6">470uf</text>
<text x="112.4" y="168.7">10MQ040NTR</text>
<text x="129.2" y="173.6">C6</text>
<text x="169.8" y="173.6">10uF</text>
<text x="169.8" y="168.5">C7</text>
<text x="129.2" y="178.7">10uF</text>
<text x="26.1" y="186.7">GND</text>
<text x="56.6" y="186.7">GND</text>
<text x="69.3" y="186.7">GND</text>
<text x="94.6" y="186.7">GND</text>
<text x="107.3" y="186.7">GND</text>
<text x="125.1" y="186.7">GND</text>
<text x="158.1" y="186.7">GND</text>
<text x="165.7" y="186.7">GND</text>
</g>
<text font-size="2.5" fill="#c90d0c" x="59.1" y="141">2A limit @ 5vdc</text>
<text font-size="2.3" fill="#c90d0c" x="253" y="173.1">Matthew McCardle</text>
<g font-size="2.1" fill="#808080">
<text x="96.2" y="29">1</text>
<text x="117.3" y="29">3</text>
<text x="53" y="34">1</text>
<text x="58.9" y="35.1">VCC</text>
<text x="53" y="36.5">2</text>
<text x="53" y="39.1">3</text>
<text x="53" y="41.6">4</text>
<text x="58.9" y="37.7">D-</text>
<text x="58.9" y="40.2">D+</text>
<text x="107" y="40.4" transform="rotate(-90 107 40.4)">2</text>
<text x="233.9" y="40.2">AVCC</text>
<text x="244.2" y="41.6">42</text>
<text x="244.2" y="39.1">24*2</text>
<text x="53" y="44.2">5</text>
<text x="58.9" y="42.8">ID</text>
<text x="58.9" y="45.3">GND</text>
<text x="233.8" y="47.8">VBUS</text>
<text x="233.9" y="42.8">AREF</text>
<text x="235.1" y="45.3">VCC</text>
<text x="244.2" y="46.7">7</text>
<text x="244.2" y="44.2">14*2</text>
<text x="49.7" y="49.2">S1*6</text>
<text x="58.9" y="50.4">SHIELD</text>
<text x="176.3" y="51.8">13</text>
<text x="183.3" y="52.9">RESET</text>
<text x="233.6" y="50.4">UVCC</text>
<text x="244.2" y="49.2">2</text>
<text x="176.3" y="56.9">17</text>
<text x="176.3" y="59.4">16</text>
<text x="183.3" y="58">XTAL1</text>
<text x="236.8" y="55.5">D+</text>
<text x="237.3" y="58">D-</text>
<text x="244.2" y="56.9">3</text>
<text x="244.2" y="54.3">4</text>
<text x="177.5" y="64.5">8</text>
<text x="183.3" y="65.6">(SS/PCINT0)PB0</text>
<text x="183.3" y="60.5">XTAL2</text>
<text x="217.1" y="65.6">PC7(ICP3/CLK0/OC4A)</text>
<text x="221.9" y="63.1">PC6(OC3A/OC4A)</text>
<text x="244.2" y="61.9">31</text>
<text x="244.2" y="64.5">32</text>
<text x="176.3" y="69.6">10</text>
<text x="177.5" y="67">9</text>
<text x="183.3" y="68.1">(PCINT1/SCLK)PB1</text>
<text x="183.3" y="70.7">(PDI/PCINT2/MOSI)PB2</text>
<text x="218.4" y="70.7">(OC0B/SCL/INT0)PD0</text>
<text x="244.2" y="69.6">18</text>
<text x="176.3" y="74.6">28</text>
<text x="176.3" y="77.2">29</text>
<text x="176.4" y="72.1">11</text>
<text x="183.3" y="73.2">(PDO/PCINT3/MISO)PB3</text>
<text x="183.3" y="75.7">PB4(PCINT4/ADC11)</text>
<text x="223.2" y="75.7">(RXD1/INT2)PD2</text>
<text x="224.5" y="73.2">(SDA/INT1)PD1</text>
<text x="244.2" y="74.6">20</text>
<text x="244.2" y="72.1">19</text>
<text x="244.2" y="77.2">21</text>
<text x="33.5" y="79.7">E3B</text>
<text x="176.3" y="82.3">12</text>
<text x="176.3" y="79.7">30</text>
<text x="183.3" y="83.4">(PCINT7/OC0A/OC1C/RTS)PB7</text>
<text x="183.3" y="78.3">PB5(PCINT5/OC1A/OC4B/ADC)</text>
<text x="183.3" y="80.8">PB6(PCINT6/OC1B/OC4B/ADC)</text>
<text x="223.1" y="80.8">PD4(ICP1/ADC8)</text>
<text x="223.4" y="78.3">(TXD1/INT3)PD3</text>
<text x="223.7" y="83.4">(XCK1/CTS)PD5</text>
<text x="244.2" y="82.3">22</text>
<text x="244.2" y="79.7">25</text>
<text x="176.3" y="87.3">41</text>
<text x="176.3" y="89.9">40</text>
<text x="183.3" y="88.4">PF0(ADC0)</text>
<text x="217.6" y="88.4">PD7(T0/OC4D/ADC10)</text>
<text x="218.8" y="85.9">PD6(T1/OC4D/ADC9)</text>
<text x="244.2" y="84.8">26</text>
<text x="244.2" y="87.3">27</text>
<text x="33.5" y="95">E3A</text>
<text x="176.3" y="92.4">39</text>
<text x="176.3" y="95">38</text>
<text x="183.3" y="91">PF1(ADC1)</text>
<text x="183.3" y="93.5">PF4(ADC4/TCK)</text>
<text x="229.1" y="93.5">PE2(HWB)</text>
<text x="244.2" y="95">1</text>
<text x="244.2" y="92.4">33</text>
<text x="33.5" y="97.5">E2B</text>
<text x="176.3" y="97.5">37</text>
<text x="176.3" y="100">36</text>
<text x="183.3" y="96.1">PF5(ADC5/TMS)</text>
<text x="183.3" y="98.6">PF6(ADC6/TDO)</text>
<text x="183.3" y="101.1">PF7(ADC7/TDI)</text>
<text x="224.2" y="96.1">(INT6/AIN0)PE6</text>
<text x="233.7" y="101.1">UCAP</text>
<text x="244.2" y="100">6</text>
<text x="33.5" y="107.7">E2A</text>
<text x="233.3" y="106.2">UGND</text>
<text x="244.2" y="107.7">15*4</text>
<text x="244.2" y="105.1">5</text>
<text x="33.5" y="110.2">E1B</text>
<text x="234.9" y="108.8">GND</text>
<text x="235.4" y="111.3">EXP</text>
<text x="244.2" y="110.2">45</text>
<text x="33.5" y="120.3">E1A</text>
<text x="46" y="148.8" transform="rotate(-90 46 148.8)">3</text>
<text x="216.2" y="145.7" transform="rotate(-90 216.2 145.7)">2</text>
<text x="32.7" y="155.9">1</text>
<text x="69" y="155.9">2</text>
<text x="75.9" y="155.9">1</text>
<text x="91.9" y="155.9">2</text>
<text x="38.6" y="157">VIN</text>
<text x="47.2" y="156.2" transform="rotate(-90 47.2 156.2)">FB</text>
<text x="55.6" y="157">OUTPUT</text>
<text x="134.3" y="158.4">1</text>
<text x="140.1" y="159.5">IN</text>
<text x="148.8" y="159.5">OUT</text>
<text x="157.9" y="161">4</text>
<text x="157.9" y="158.4">5</text>
<text x="216.2" y="157.8" transform="rotate(-90 216.2 157.8)">1</text>
<text x="47.2" y="166.6" transform="rotate(-90 47.2 166.6)">SD</text>
<text x="52.2" y="166.6" transform="rotate(-90 52.2 166.6)">GND_2</text>
<text x="54.8" y="166.6" transform="rotate(-90 54.8 166.6)">GND_3</text>
<text x="57.3" y="166.6" transform="rotate(-90 57.3 166.6)">GND_4</text>
<text x="59.9" y="166.6" transform="rotate(-90 59.9 166.6)">GND</text>
<text x="134.3" y="163.5">3</text>
<text x="140.1" y="164.6">EN</text>
<text x="148.5" y="164.6">GND</text>
<text x="150.2" y="162.1">NC</text>
<text x="157.9" y="163.5">2</text>
<text x="46" y="172.4" transform="rotate(-90 46 172.4)">4</text>
<text x="51.1" y="172.4" transform="rotate(-90 51.1 172.4)">5</text>
<text x="53.6" y="172.4" transform="rotate(-90 53.6 172.4)">6</text>
<text x="56.2" y="172.4" transform="rotate(-90 56.2 172.4)">7</text>
<text x="58.7" y="172.4" transform="rotate(-90 58.7 172.4)">8</text>
</g>
<g font-size="1.8" fill="#808080">
<text x="27.6" y="35">D+</text>
<text x="28" y="40.1">D-</text>
<text x="166" y="52.8">RST</text>
<text x="166.8" y="57.9">XTAL1</text>
<text x="250.8" y="55.3">D+</text>
<text x="250.8" y="57.9">D-</text>
<text x="166.8" y="60.4">XTAL2</text>
<text x="167.5" y="70.5">MOSI</text>
<text x="168.4" y="68">SCK</text>
<text x="167.5" y="73.1">MISO</text>
<text x="169.8" y="75.6">D8</text>
<text x="42.6" y="80.7">E3</text>
<text x="55.6" y="78.1">D9</text>
<text x="75.6" y="83.2">E3</text>
<text x="86" y="78.1">D8</text>
<text x="106" y="83.2">E1</text>
<text x="118.1" y="78.1">D10</text>
<text x="139.1" y="83.2">E2</text>
<text x="168.9" y="80.7">D10</text>
<text x="169" y="83.2">D11</text>
<text x="169.8" y="78.1">D9</text>
<text x="42.6" y="98.5">E2</text>
<text x="42.6" y="111.2">E1</text>
<text x="230.5" y="141.6">D11</text>
<text x="246.2" y="149.3">MOSI</text>
<text x="247.1" y="146.7">SCK</text>
<text x="247.2" y="144.2">RST</text>
<text x="246.2" y="151.8">MISO</text>
<text x="112.4" y="173.7" transform="rotate(-90 112.4 173.7)">C9</text>
<text x="116.2" y="186.7" transform="rotate(-90 116.2 186.7)">FC0H104ZFTBR24</text>
</g>
<g font-size="1.8" fill="#c90d0c">
<text x="27.3" y="75.6" transform="rotate(-90 27.3 75.6)">I should add TVS on D+ &amp; D-, but wont.</text>
<text x="26.1" y="113.1" transform="rotate(-90 26.1 113.1)">Thermal Wire [nickel-chromium]</text>
<text x="247" y="166.4">BOOTLOADER_PROG_PADS</text>
<text x="183.5" y="189.2">MCU Ref Design From: Adafruit ItsyBitsy 32u4 - 3V 8MHz</text>
</g>
<g font-size=".6" fill="#ffba08">
<text x="127.9" y="155.3" transform="rotate(-90 127.9 155.3)">SpiceOrder 2</text>
<text x="127.9" y="150.2" transform="rotate(-90 127.9 150.2)">SpiceOrder 1</text>
<text x="72" y="168" transform="rotate(-90 72 168)">SpiceOrder 2</text>
<text x="113.3" y="166.6">SpiceOrder 1</text>
<text x="118.4" y="166.6">SpiceOrder 2</text>
<text x="72" y="173.1" transform="rotate(-90 72 173.1)">SpiceOrder 1</text>
</g>
</svg>
